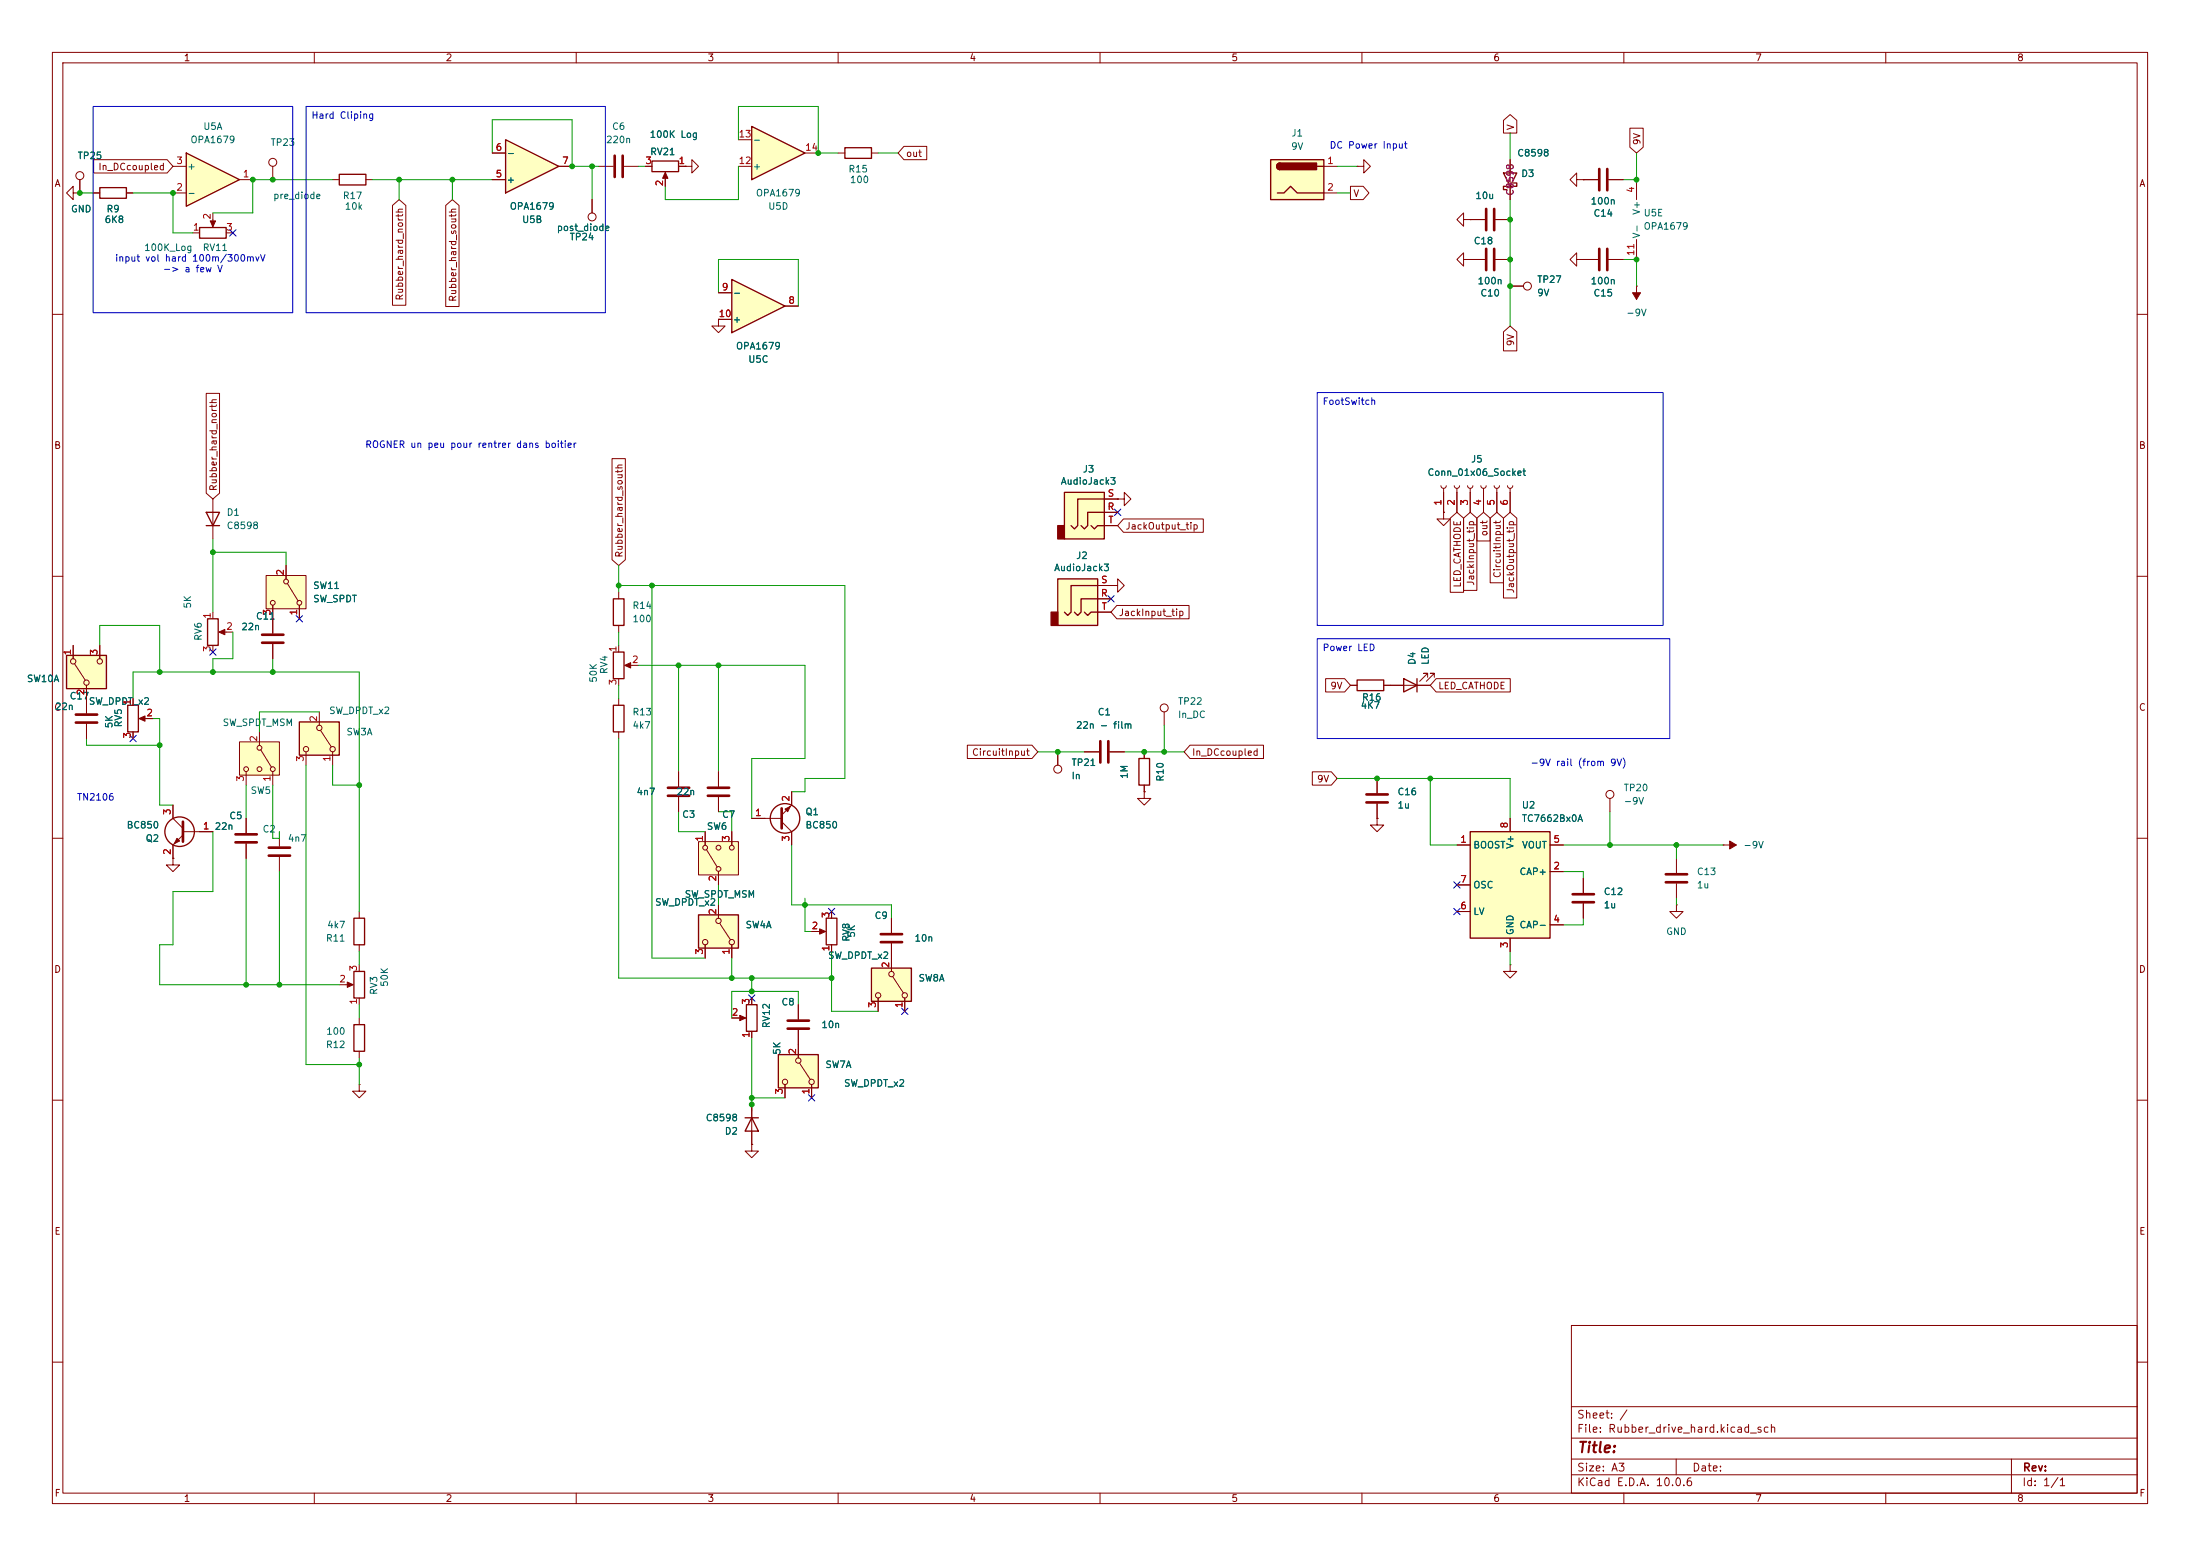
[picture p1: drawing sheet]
<svg xmlns="http://www.w3.org/2000/svg" width="420mm" height="297mm" viewBox="0 0 420 297" stroke-linecap="round" stroke-linejoin="round" font-family="sans-serif">
<g fill="none" stroke="#840000" stroke-width=".19">
<path d="M10 10h400v277h-400zM12 12h396v273h-396zM60 10v2M110 10v2M160 10v2M210 10v2M260 10v2M310 10v2M360 10v2M114.3 31.8h2.8M119.1 31.8h2.8M10 60h2"/>
<path d="M408 60h2M10 110h2M408 110h2M10 160h2M262.9 156.2v1.3h1.3l-1.3 1.3-1.3-1.3h1.3M262.9 156.2h.1M262.9 148.6v2.8M262.9 153.4v2.8M307.3 152.4v2.5M408 160h2M320 172.7v1.3h1.3l-1.3 1.3-1.2-1.3h1.2M320 172.7h.1"/>
<path d="M320 163.8v2.8M320 168.7v2.8M328.9 161.3h.1M328.9 161.3h2.6M10 210h2M408 210h2M300 253h108v32h-108zM10 260h2M300 278.5h108M300 274.5h108M300 268.5h108M320 278.5v3"/>
<path d="M384 278.5v6.5M408 260h2M60 285v2M110 285v2M160 285v2M210 285v2M260 285v2M300 281.5h108M310 285v2M360 285v2"/>
<circle cx="307.3" cy="151.6" r=".76"/>
</g>
<path d="M117.3 29.7v4.1M118.9 29.7v4.1M260.9 153.2h4M260.9 151.6h4M318 168.4h4.1M318 166.9h4.1" fill="none" stroke="#840000" stroke-width=".51"/>
<path d="M330.2 160.5l1.3 .8-1.3 .8z" fill="#840000" stroke="#840000" stroke-width=".19"/>
<path d="M280.7 158.8h15.2v20.3h-15.2z" fill="#ffffc2"/>
<path d="M280.7 158.8h15.2v20.3h-15.2z" fill="none" stroke="#840000" stroke-width=".25"/>
<path d="M288.3 156.2v2.6M278.1 161.3h2.6M278.1 174h2.6M278.1 168.9h2.6M288.3 179.1v2.5M295.9 161.3h2.5M295.9 166.4h2.5M295.9 176.5h2.5M302.3 167.6v2.8M302.3 172.5v2.8M288.3 184.2v1.2h1.3l-1.3 1.3-1.3-1.3h1.3M288.3 184.2h.1" fill="none" stroke="#840000" stroke-width=".19"/>
<path d="M300.2 172.2h4.1M300.2 170.7h4.1" fill="none" stroke="#840000" stroke-width=".51"/>
<path d="M143.5 24.1l10.2 5.1-10.2 5.1z" fill="#ffffc2"/>
<path d="M64.8 33.3h5v2h-5zM124.5 30.7h5v2.1h-5zM143.5 24.1l10.2 5.1-10.2 5.1z" fill="none" stroke="#840000" stroke-width=".25"/>
<g fill="none" stroke="#840000" stroke-width=".19">
<path d="M63.5 34.3h1.3M69.8 34.3h1.3M113 38.1v2.5M123.2 31.8h1.3M127 33.3v2.3M129.5 31.8h1.3M130.8 31.8h1.3v-1.3l1.2 1.3-1.2 1.2v-1.2M130.8 31.8h.1M141 31.8h2.5M141 26.7h2.5M153.7 29.2h2.5M137.2 61v1.2h1.2l-1.2 1.3-1.3-1.3h1.3"/>
<path d="M137.2 61h.1"/>
<circle cx="113" cy="41.4" r=".76"/>
</g>
<path d="M127 32.9l.5 1.1h-1z" fill="#840000" stroke="#840000" stroke-width=".19"/>
<path d="M139.7 53.3l10.2 5.1-10.2 5.1z" fill="#ffffc2"/>
<g fill="none" stroke="#840000" stroke-width=".25">
<path d="M287 33h2.6l-1.3 2.6zM288.9 34.9h.7v.7h-2.6v.6h.7M139.7 53.3l10.2 5.1-10.2 5.1zM268 129.5l2.5 1.3-2.5 1.3zM270.5 129.5v2.6M142.5 191.8h2v5.1h-2z"/>
<circle cx="34.3" cy="158.7" r="2.82"/>
</g>
<g fill="none" stroke="#840000" stroke-width=".19">
<path d="M259.1 31.8h1.2v-1.3l1.3 1.3-1.3 1.2v-1.2M259.1 31.8h.1M288.3 30.5v7.6M301 34.3v-1.3l-1.3 1.3 1.3 1.3v-1.3h1.3M302.3 34.3h.1M302.3 34.3h2.8M307.1 34.3h2.8M312.4 34.3v3.8M137.2 55.9h2.5M149.9 58.4h2.5M279.4 41.9v-1.3l-1.3 1.3 1.3 1.3v-1.3h1.3M279.4 49.5v-1.2l-1.3 1.2 1.3 1.3v-1.3h1.3"/>
<path d="M280.7 41.9h.1M280.7 49.5h.1M280.7 49.5h2.8M280.7 41.9h2.8M285.5 49.5h2.8M285.5 41.9h2.8M288.3 54.6h2.5M301 49.5v-1.2l-1.3 1.2 1.3 1.3v-1.3h1.3M302.3 49.5h.1M302.3 49.5h2.8M307.1 49.5h2.8M312.4 54.6h.1"/>
<path d="M312.4 45.7v3.8M312.4 54.6v2.6M137.2 61h2.5M275.1 92.7l.1 .4 .4 .1 .4-.1 .1-.4M275.6 97.8v1.3h1.3l-1.3 1.2-1.3-1.2h1.3M275.6 97.8h.1M275.6 93.2v4.6M277.6 92.7l.2 .4 .3 .1 .4-.1 .1-.4M278.1 93.2v4.6M280.2 92.7l.1 .4 .4 .1 .3-.1 .2-.4M280.7 93.2v4.6M282.7 92.7l.2 .4 .3 .1 .4-.1 .1-.4"/>
<path d="M283.2 93.2v4.6M285.2 92.7l.2 .4 .4 .1 .3-.1 .2-.4M285.7 93.2v4.6M287.8 92.7l.1 .4 .4 .1 .4-.1 .1-.4M288.3 93.2v4.6M52.1 118.1v2.8M52.1 122.9v2.8M265.4 130.8h7.6M272.5 129.3v-.8h-.7h.7l-1.5 1.5M273.8 129.3v-.8h-.8h.8l-1.5 1.5M33 153.7v2.5l1.9 1.9M34.9 158.8h5.7"/>
<path d="M34.9 159.4l-1.9 1.9v2.5M129.5 147.3v2.8M129.5 152.1v2.8M139.7 194.3h2.3M143.5 190.5v1.3M143.5 196.9v1.2M152.4 191.8v2.8M152.4 196.6v2.8"/>
<circle cx="291.6" cy="54.6" r=".76"/>
</g>
<g fill="none" stroke="#840000" stroke-width=".51">
<path d="M283.7 39.9v4M285.2 39.9v4M305.3 32.3v4M306.8 32.3v4M283.7 47.5v4.1M285.2 47.5v4.1M305.3 47.5v4.1M306.8 47.5v4.1M50 121.2h4.1M50 122.7h4.1M34.9 156.8v3.9M127.5 151.9h4.1"/>
<path d="M127.5 150.4h4.1M150.4 194.8h4M150.4 196.3h4"/>
</g>
<g fill="#840000" stroke="#840000" stroke-width=".19">
<path d="M311.7 55.9h1.5l-.8 1.3z"/>
<path d="M33.8 160l.5 .5-1 .5z"/>
<path d="M141.2 193.8l1.2 .5-1.2 .5z"/>
</g>
<path d="M50.8 109.9h7.6v6.3h-7.6z" fill="#ffffc2"/>
<g fill="none" stroke="#840000" stroke-width=".19">
<path d="M40.6 116.8v1.3M50.8 109.9h7.6v6.3h-7.6zM52.1 115.6v2.5M54.6 108v2.5M54.9 111.4l2 3.3M57.1 115.6v2.5M16.5 133.4v2.7M16.5 138.2v2.8M40.6 123.2v1.3M42.2 120.7h2.2"/>
<circle cx="52.1" cy="115.1" r=".46"/>
<circle cx="54.6" cy="111" r=".46"/>
<circle cx="57.1" cy="115.1" r=".46"/>
</g>
<path d="M39.6 118.1h2.1v5.1h-2.1z" fill="none" stroke="#840000" stroke-width=".25"/>
<path d="M41.8 120.7l1.1-.6v1.1z" fill="#840000" stroke="#840000" stroke-width=".19"/>
<path d="M14.5 136.4h4M14.5 137.9h4" fill="none" stroke="#840000" stroke-width=".51"/>
<path d="M12.7 125.1h7.6v6.3h-7.6z" fill="#ffffc2"/>
<g fill="none" stroke="#840000" stroke-width=".19">
<path d="M14 123.2v2.5M14.2 126.7l2.1 3.1M16.5 130.8v2.6M19 123.2v2.5M25.4 133.4v1.2M25.4 139.7v1.3M26.9 137.2h2.3"/>
<circle cx="14" cy="126.2" r=".51"/>
<circle cx="16.5" cy="130.3" r=".51"/>
<circle cx="19" cy="126.2" r=".51"/>
</g>
<path d="M12.7 125.1h7.6v6.3h-7.6zM24.4 134.6h2v5.1h-2z" fill="none" stroke="#840000" stroke-width=".25"/>
<path d="M26.5 137.2l1.2-.5v1z" fill="#840000" stroke="#840000" stroke-width=".19"/>
<path d="M133.3 160.7h7.7v6.3h-7.7z" fill="#ffffc2"/>
<g fill="none" stroke="#840000" stroke-width=".19">
<path d="M17.8 36.8h1.2M24.1 36.8h1.3M52.1 31.8v2.5M40.6 95.3v7.6M134.6 158.8v2.5M139.7 158.8v2.5M133.3 160.7h7.7v6.3h-7.7zM134.9 162.2l2 3.3M137.2 166.4v2.5"/>
<circle cx="52.1" cy="31" r=".76"/>
<circle cx="134.6" cy="161.8" r=".46"/>
<circle cx="137.2" cy="161.8" r=".46"/>
<circle cx="137.2" cy="165.9" r=".46"/>
<circle cx="139.7" cy="161.8" r=".46"/>
</g>
<path d="M19 35.8h5.1v2h-5.1zM39.4 97.8h2.5l-1.3 2.5zM39.4 100.3h2.5" fill="none" stroke="#840000" stroke-width=".25"/>
<path d="M35.6 29.2l10.1 5.1-10.1 5.1z" fill="#ffffc2"/>
<path d="M35.6 29.2l10.1 5.1-10.1 5.1zM38.1 43.4h5.1v2.1h-5.1z" fill="none" stroke="#840000" stroke-width=".25"/>
<g fill="none" stroke="#840000" stroke-width=".19">
<path d="M14 36.8v-1.2l-1.3 1.2 1.3 1.3v-1.3h1.2M15.2 36.8h.1M15.2 34.3v2.5M33 36.8h2.6M33 31.8h2.6M45.7 34.3h2.6M36.8 44.5h1.3M40.6 40.6v2.3M43.2 44.5h1.2"/>
<circle cx="15.2" cy="33.5" r=".76"/>
</g>
<path d="M40.1 42.2h1l-.5 1.1z" fill="#840000" stroke="#840000" stroke-width=".19"/>
<path d="M96.5 26.7l10.2 5.1-10.2 5z" fill="#ffffc2"/>
<path d="M96.5 26.7l10.2 5.1-10.2 5z" fill="none" stroke="#840000" stroke-width=".25"/>
<path d="M94 34.3h2.5M94 29.2h2.5M106.7 31.8h2.5M137.2 147.3v2.8M137.2 152.1v2.8" fill="none" stroke="#840000" stroke-width=".19"/>
<path d="M135.1 151.9h4.1M135.1 150.4h4.1" fill="none" stroke="#840000" stroke-width=".51"/>
<path d="M133.3 174.6h7.7v6.4h-7.7z" fill="#ffffc2"/>
<g fill="none" stroke="#840000" stroke-width=".19">
<path d="M118.1 113v1.3M118.1 119.4v1.3M118.1 123.2v1.3M118.1 129.5v1.3M118.1 133.4v1.2M118.1 139.7v1.3M119.6 127h2.3M53.3 158.8v2.7M143.5 156.2h5.7M149.2 156.8l1.9 2v2.5M151.1 151.1v2.6l-1.9 1.9M53.3 163.6v2.8"/>
<path d="M137.2 172.7v2.6M137.4 176.3l2 3.1M68.6 194.3v1.3M134.6 180.3v2.6M139.7 180.3v2.6M68.6 207v1.3h1.2l-1.2 1.3-1.3-1.3h1.3M68.6 207h.1M68.6 200.7v1.2"/>
<circle cx="134.6" cy="179.8" r=".51"/>
<circle cx="137.2" cy="175.8" r=".51"/>
<circle cx="139.7" cy="179.8" r=".51"/>
</g>
<g fill="none" stroke="#840000" stroke-width=".25">
<path d="M117.1 114.3h2v5.1h-2zM117.1 134.6h2v5.1h-2zM117.1 124.5h2v5h-2zM133.3 174.6h7.7v6.4h-7.7zM67.6 195.6h2v5.1h-2z"/>
<circle cx="149.9" cy="156.2" r="2.82"/>
</g>
<g fill="#840000" stroke="#840000" stroke-width=".19">
<path d="M119.3 127l1.1-.5v1z"/>
<path d="M149.9 154.4l1-.5-.5 1z"/>
</g>
<path d="M149.2 154.3v3.8M51.3 161.8h4.1M51.3 163.3h4.1" fill="none" stroke="#840000" stroke-width=".51"/>
<path d="M45.7 141.6h7.6v6.4h-7.6z" fill="#ffffc2"/>
<g fill="none" stroke="#840000" stroke-width=".19">
<path d="M49.5 139.7v2.5M45.7 141.6h7.6v6.4h-7.6zM47 147.3v2.6M47 156.2v2.8M49.8 143.1l2 3.3M52.1 147.3v2.6M47 161v2.8"/>
<circle cx="47" cy="146.8" r=".46"/>
<circle cx="49.5" cy="142.7" r=".46"/>
<circle cx="49.5" cy="146.8" r=".46"/>
<circle cx="52.1" cy="146.8" r=".46"/>
</g>
<path d="M45 159.3h4M45 160.8h4" fill="none" stroke="#840000" stroke-width=".51"/>
<path d="M57.1 137.8h7.7v6.3h-7.7z" fill="#ffffc2"/>
<g fill="none" stroke="#840000" stroke-width=".19">
<path d="M160 29.2h1.3M166.4 29.2h1.2M61 135.9v2.5M61.2 139.4l2 3.1M257.8 130.8h1.3M264.2 130.8h1.2M58.4 143.5v2.6M63.5 143.5v2.6M33 163.8v1.3h1.3l-1.3 1.3-1.3-1.3h1.3M33 163.8h.1M68.6 174v1.3M64.8 188h2.3"/>
<path d="M68.6 180.3v1.3M68.6 184.2v1.2M68.6 190.5v1.3"/>
<circle cx="61" cy="138.9" r=".51"/>
<circle cx="58.4" cy="143" r=".51"/>
<circle cx="63.5" cy="143" r=".51"/>
</g>
<path d="M161.3 28.2h5.1v2h-5.1zM57.1 137.8h7.7v6.3h-7.7zM259.1 129.8h5.1v2h-5.1zM67.6 175.3h2v5h-2zM67.6 185.4h2v5.1h-2z" fill="none" stroke="#840000" stroke-width=".25"/>
<path d="M66.3 187.5l1.1 .5-1.1 .5z" fill="#840000" stroke="#840000" stroke-width=".19"/>
<path d="M166.4 184.8h7.6v6.3h-7.6z" fill="#ffffc2"/>
<g fill="none" stroke="#840000" stroke-width=".19">
<path d="M170.2 175.3v2.8M167.6 190.5v2.5M170.2 180.1v5.3M170.4 186.4l2.1 3.1M172.7 190.5v2.5"/>
<circle cx="167.6" cy="190" r=".51"/>
<circle cx="170.2" cy="185.9" r=".51"/>
<circle cx="172.7" cy="190" r=".51"/>
</g>
<path d="M166.4 184.8h7.6v6.3h-7.6z" fill="none" stroke="#840000" stroke-width=".25"/>
<path d="M168.1 178.3h4.1M168.1 179.8h4.1" fill="none" stroke="#840000" stroke-width=".51"/>
<path d="M148.6 201.3h7.6v6.3h-7.6z" fill="#ffffc2"/>
<g fill="none" stroke="#840000" stroke-width=".19">
<path d="M207 143.5h2.8M211.8 143.5h2.8M152.4 199.4v2.5M149.9 207v2.6M152.7 202.9l2 3.1M154.9 207v2.6"/>
<circle cx="149.9" cy="206.5" r=".51"/>
<circle cx="152.4" cy="202.4" r=".51"/>
<circle cx="154.9" cy="206.5" r=".51"/>
</g>
<path d="M148.6 201.3h7.6v6.3h-7.6z" fill="none" stroke="#840000" stroke-width=".25"/>
<path d="M210.1 141.5v4M211.6 141.5v4" fill="none" stroke="#840000" stroke-width=".51"/>
<path d="M201.9 110.5h7.6v8.9h-7.6z" fill="#ffffc2"/>
<path d="M200.7 116.8h1.2v2.6h-1.2z" fill="#840000" stroke="#840000" stroke-width=".25"/>
<path d="M201.9 110.5h7.6v8.9h-7.6zM207 116.8l.6 .7 .7-.7h1.2M209.5 114.3h-3.1v2.5l-.7 .7-.6-.7M209.5 111.8h-5v5l-.7 .7-.6-.7M142.2 213.4h2.6M143.5 213.4l1.3 2.5h-2.6z" fill="none" stroke="#840000" stroke-width=".25"/>
<g fill="none" stroke="#840000" stroke-width=".19">
<path d="M209.5 114.3h2.6M209.5 111.8h2.6M209.5 116.8h2.6M222.2 135.9v2.5M201.9 143.5v2.6M143.5 210.8v7.6"/>
<circle cx="222.2" cy="135.1" r=".76"/>
<circle cx="201.9" cy="146.8" r=".76"/>
</g>
<path d="M242.6 30.5h10.1v7.6h-10.1z" fill="#ffffc2"/>
<path d="M242.6 30.5h10.1v7.6h-10.1zM243.8 36.8h1.3l1.3-1.2 1.2 1.2h5.1M244.3 31.1a.64 .64 0 0 0-.6 .7 .64 .64 0 0 0 .6 .6M251.5 31.8h1.2M217.4 144.8h2.1v5.1h-2.1zM157.7 175.3h2.1v5h-2.1z" fill="none" stroke="#840000" stroke-width=".25"/>
<g fill="#840000" stroke="#840000" stroke-width=".25">
<path d="M243.9 31.3l.4-.2v1.3a.63 .63 0 0 1-.5-.4 .63 .63 0 0 1 .1-.7z"/>
<path d="M244.3 31.1h7v1.3h-7z"/>
</g>
<g fill="none" stroke="#840000" stroke-width=".19">
<path d="M252.7 31.8h2.6M252.7 36.8h2.6M213.4 95.3h1.2v-1.3l1.3 1.3-1.3 1.2v-1.2M213.4 95.3h.1M212.1 111.8h1.3v-1.3l1.2 1.3-1.2 1.2v-1.2M212.1 111.8h.1M218.4 151.1v1.3h1.3l-1.3 1.3-1.2-1.3h1.2M218.4 151.1h.1M218.4 143.5v1.3M218.4 149.9v1.2M154.9 177.8h2.3M158.7 174v1.3"/>
<path d="M158.7 180.3v1.3M143.5 218.4v1.3h1.3l-1.3 1.3-1.3-1.3h1.3M143.5 218.4h.1"/>
</g>
<path d="M156.5 177.3l1.1 .5-1.1 .5z" fill="#840000" stroke="#840000" stroke-width=".19"/>
<path d="M203.2 94h7.6v8.9h-7.6z" fill="#ffffc2"/>
<path d="M201.9 100.3h1.3v2.6h-1.3z" fill="#840000" stroke="#840000" stroke-width=".25"/>
<path d="M203.2 94h7.6v8.9h-7.6zM210.8 97.8h-3.2v2.5l-.6 .7-.6-.7M210.8 95.3h-5.1v5l-.6 .7-.6-.7M208.3 100.3l.6 .7 .6-.7h1.3" fill="none" stroke="#840000" stroke-width=".25"/>
<g fill="none" stroke="#840000" stroke-width=".19">
<path d="M15.2 36.8h.1M15.2 34.3v2.5M17.8 36.8h1.2M17.9 30.5h14l1.1 1.3-1.1 1.2h-14zM24.1 36.8h1.3M74.9 39.2l1.3-1.1 1.3 1.1v19.1h-2.6zM85.1 39.2l1.3-1.1 1.2 1.1v19.3h-2.5zM94 34.3h2.5M94 29.2h2.5M106.7 31.8h2.5M113 38.1v2.5M123.2 31.8h1.3"/>
<path d="M127 34.3v1.3M129.5 31.8h1.3M130.8 31.8h.1M172.6 27.9h4.3v2.6h-4.3l-1.2-1.3zM257.8 35.6h2.4l1.1 1.2-1.1 1.3h-2.4zM287 23l1.3-1.1 1.3 1.1v2.4h-2.6zM288.3 30.5v2.5M288.3 35.6v2.5M302.3 34.3h.1M302.3 34.3h2.8M307.1 34.3h2.8M311.1 24.5h2.6v3.6l-1.3 1.1-1.3-1.1z"/>
<path d="M137.2 55.9h2.5M149.9 58.4h2.5M280.7 41.9h.1M280.7 49.5h.1M280.7 49.5h2.8M280.7 41.9h2.8M285.5 49.5h2.8M285.5 41.9h2.8M288.3 54.6h2.5M302.3 49.5h.1M302.3 49.5h2.8M307.1 49.5h2.8"/>
<path d="M39.4 75.1h2.5v19l-1.3 1.2-1.2-1.2zM137.2 61h.1M137.2 61h2.5M287 63.3l1.3-1.1 1.3 1.1v3.7h-2.6zM116.8 87.5h2.6v19.3l-1.3 1.2-1.3-1.2zM210.8 97.8h2.6M210.8 95.3h2.6M213.4 95.3h.1M214.5 99.1h15.2v2.5h-15.2l-1.1-1.3zM275.6 97.8h.1M275.6 94v3.8M276.9 98.9l1.2-1.1 1.3 1.1v14.2h-2.5z"/>
<path d="M278.1 94v3.8M279.4 98.9l1.3-1.1 1.2 1.1v13.8h-2.5zM280.7 94v3.8M281.9 98.9l1.3-1.1 1.3 1.1v4.4h-2.6zM283.2 94v3.8M284.5 98.9l1.2-1.1 1.3 1.1v12.3h-2.5zM285.7 94v3.8M287 98.9l1.3-1.1 1.3 1.1v15.2h-2.6zM288.3 94v3.8M52.1 115.6v5.3M54.6 108v2.5M57.1 115.6v2.5"/>
<path d="M209.5 114.3h2.6M209.5 111.8h2.6M209.5 116.8h2.6M210.8 100.3h2.6M212.1 111.8h.1M213.2 115.6h13.8v2.5h-13.8l-1.1-1.3zM14 123.2v2.5M16.5 130.8v5.3M16.5 138.2v2.8M19 123.2v2.5M25.4 133.4v1.2M25.4 139.7v1.3"/>
<path d="M27.9 137.2h1.3M52.1 122.9v2.8M253.1 129.5h3.6l1.1 1.3-1.1 1.3h-3.6zM257.8 130.8h1.3M264.2 130.8h3.8M270.5 130.8h2.5M274.2 129.5h14.1v2.6h-14.1l-1.2-1.3zM33 153.7v2.5M38.1 158.8h2.5M47 156.2v2.8M129.5 147.3v2.8M129.5 152.1v2.8"/>
<path d="M134.6 158.8v2.5M137.2 147.3v2.8M137.2 152.1v2.8M139.7 158.8v2.5M143.5 156.2h2.5M151.1 151.1v2.6M151.1 158.8v2.5M184.7 142.2h12.3l1.1 1.3-1.1 1.3h-12.3zM201.9 143.5v2.6M207 143.5h2.8M211.8 143.5h2.8M218.4 151.1h.1"/>
<path d="M218.4 143.5v1.3M218.4 149.9v1.2M227.2 142.2h14v2.6h-14l-1.1-1.3zM250.5 147.3h3.7l1.1 1.3-1.1 1.3h-3.7zM262.9 156.2h.1M262.9 148.6v2.8M262.9 153.4v2.8M288.3 156.2v2.6M33 163.8h.1M33 161.3v2.5M47 161v2.8M137.2 166.4v2.5"/>
<path d="M137.2 172.7v2.6M154.9 177.8h1.3M158.7 174v1.3M170.2 175.3v2.8M278.1 161.3h2.6M278.1 174h2.6M278.1 168.9h2.6M288.3 179.1v2.5M295.9 161.3h2.5M295.9 166.4h2.5M295.9 176.5h2.5M302.3 167.6v2.8"/>
<path d="M302.3 172.5v2.8M134.6 180.3v2.6M139.7 180.3v2.6M139.7 194.3h1.3M143.5 190.5v1.3M143.5 196.9v1.2M152.4 191.8v2.8M152.4 196.6v5.3M158.7 180.3v1.3M167.6 190.5v2.5M170.2 180.1v5.3M172.7 190.5v2.5"/>
<path d="M143.5 218.4h.1M143.5 210.8v2.6M143.5 215.9v2.5M149.9 207v2.6M154.9 207v2.6"/>
</g>
<g fill="none" stroke="#009600" stroke-width=".19">
<path d="M15.2 36.8h2.6M25.4 36.8h7.6v7.7h3.8M63.5 34.3h-15.2v6.3h-7.7M71.1 34.3h22.9M76.2 34.3v3.8M86.4 34.3v3.8M94 29.2v-6.3h15.2v8.9h5.1M113 31.8v6.3M121.9 31.8h1.3M141 26.7v-6.4h15.2v8.9h3.8M141 31.8v6.3h-14v-2.5M167.6 29.2h3.8"/>
<path d="M255.3 36.8h2.5M255.3 31.8h3.8M288.3 25.4v5.1M288.3 38.1v24.1M312.4 29.2v5.1h-2.5M137.2 55.9v-6.4h15.2v8.9M309.9 49.5h2.5v5.1M40.6 102.9v13.9M40.6 105.4h14v2.6M118.1 111.8h43.2v36.8h-7.6v2.5h-2.6M118.1 108v5M124.5 111.8v71.1h10.1"/>
<path d="M19 123.2v-3.8h11.5v8.9M25.4 133.4v-5.1h43.2v45.7M29.2 137.2h1.3v16.5h2.5M44.4 120.7v5h-3.8v2.6M52.1 125.7v2.6M61 135.9h-11.5v3.8M118.1 120.7v2.5M118.1 130.8v2.6M121.9 127h31.8v17.8h-10.2v11.4M129.5 127v20.3M137.2 127v20.3M222.2 138.4v5.1"/>
<path d="M16.5 141v1.2h14M40.6 158.8v11.4h-7.6v10.1h-2.5v7.7h34.3M47 149.9v6.3M52.1 149.9v10.1h1.2v-1.2M58.4 146.1v57.1h10.2M63.5 146.1v3.8h5.1M118.1 141v45.7h40.6M129.5 154.9v3.9h5.1M137.2 154.9h2.5v3.9M198.1 143.5h8.9M214.6 143.5h11.5M255.3 148.6h33v7.6"/>
<path d="M273 148.6v12.7h5.1M307.3 154.9v6.4M47 163.8v24.2M53.3 166.4v21.6M137.2 168.9v3.8M151.1 161.3v11.4h19.1v2.6M153.7 171.5v6.3h1.2M298.4 161.3h30.5M298.4 166.4h3.9v1.2M302.3 175.3v1.2h-3.9M320 161.3v2.5M320 171.5v1.2"/>
<path d="M68.6 181.6v2.6M68.6 191.8v2.5M139.7 182.9v3.8M143.5 186.7v2.5M143.5 198.1v14M152.4 191.8v-2.6h-12.7v5.1M158.7 181.6v11.4h8.9M288.3 181.6v2.6M68.6 201.9v5.1M143.5 209.6h6.4"/>
</g>
<g fill="none" stroke="#000084" stroke-width=".19">
<path d="M43.8 43.8l1.3 1.3M45.1 43.8l-1.3 1.3M212.8 97.2l1.2 1.2M214 97.2l-1.2 1.2M56.5 117.5l1.3 1.2M57.8 117.5l-1.3 1.2M211.5 113.7l1.2 1.2M212.7 113.7l-1.2 1.2M40 123.9l1.2 1.2M41.2 123.9l-1.2 1.2M24.8 140.4l1.2 1.2M26 140.4l-1.2 1.2"/>
<path d="M158.1 173.4l1.3 1.2M159.4 173.4l-1.3 1.2M277.5 168.3l1.2 1.2M277.5 173.4l1.2 1.2M278.7 168.3l-1.2 1.2M278.7 173.4l-1.2 1.2M142.9 189.9l1.2 1.2M144.1 189.9l-1.2 1.2M172.1 192.4l1.2 1.2M173.3 192.4l-1.2 1.2M154.3 208.9l1.2 1.3M155.5 208.9l-1.2 1.3"/>
</g>
<path d="M17.8 20.3h38.1v39.4h-38.1zM58.4 20.3h57.2v39.4h-57.2zM251.5 74.9h66v44.5h-66zM251.5 121.9h67.3v19.1h-67.3z" fill="none" stroke="#0000c2" stroke-width=".19"/>
<g fill="#009600" stroke="#009600" stroke-width=".19">
<circle cx="288.3" cy="41.9" r=".46"/>
<circle cx="288.3" cy="49.5" r=".46"/>
<circle cx="137.2" cy="127" r=".46"/>
<circle cx="129.5" cy="127" r=".46"/>
<circle cx="118.1" cy="111.8" r=".46"/>
<circle cx="288.3" cy="54.6" r=".46"/>
<circle cx="222.2" cy="143.5" r=".46"/>
<circle cx="124.5" cy="111.8" r=".46"/>
<circle cx="201.9" cy="143.5" r=".46"/>
<circle cx="218.4" cy="143.5" r=".46"/>
<circle cx="143.5" cy="210.8" r=".46"/>
<circle cx="143.5" cy="209.6" r=".46"/>
<circle cx="143.5" cy="189.2" r=".46"/>
<circle cx="143.5" cy="186.7" r=".46"/>
<circle cx="158.7" cy="186.7" r=".46"/>
<circle cx="312.4" cy="49.5" r=".46"/>
<circle cx="312.4" cy="34.3" r=".46"/>
<circle cx="307.3" cy="161.3" r=".46"/>
<circle cx="273" cy="148.6" r=".46"/>
<circle cx="320" cy="161.3" r=".46"/>
<circle cx="262.9" cy="148.6" r=".46"/>
<circle cx="113" cy="31.8" r=".46"/>
<circle cx="109.2" cy="31.8" r=".46"/>
<circle cx="156.2" cy="29.2" r=".46"/>
<circle cx="76.2" cy="34.3" r=".46"/>
<circle cx="86.4" cy="34.3" r=".46"/>
<circle cx="30.5" cy="142.2" r=".46"/>
<circle cx="47" cy="188" r=".46"/>
<circle cx="53.3" cy="188" r=".46"/>
<circle cx="68.6" cy="149.9" r=".46"/>
<circle cx="68.6" cy="203.2" r=".46"/>
<circle cx="153.7" cy="172.7" r=".46"/>
<circle cx="139.7" cy="186.7" r=".46"/>
<circle cx="30.5" cy="128.3" r=".46"/>
<circle cx="40.6" cy="105.4" r=".46"/>
<circle cx="40.6" cy="128.3" r=".46"/>
<circle cx="52.1" cy="128.3" r=".46"/>
<circle cx="52.1" cy="34.3" r=".46"/>
<circle cx="48.3" cy="34.3" r=".46"/>
<circle cx="33" cy="36.8" r=".46"/>
<circle cx="15.2" cy="36.8" r=".46"/>
</g>
<text font-size="2" fill="#840000" x="301" y="277.8">Title:</text>
<g font-size="1.5" fill="#840000">
<text x="300.9" y="273.8">File: Rubber_drive_hard.kicad_sch</text>
<text x="300.9" y="271.1">Sheet: /</text>
<text x="300.9" y="281.2">Size: A3</text>
<text x="322.9" y="281.2">Date:</text>
<text x="386" y="281.2">Rev:</text>
<text x="300.9" y="284">KiCad E.D.A. 10.0.6</text>
<text x="385.9" y="284">Id: 1/1</text>
</g>
<g font-size="1.3" fill="#840000">
<text x="35" y="12">1</text>
<text x="85" y="12">2</text>
<text x="135" y="12">3</text>
<text x="185" y="12">4</text>
<text x="235" y="12">5</text>
<text x="285" y="12">6</text>
<text x="335" y="12">7</text>
<text x="385" y="12">8</text>
<text x="289.3" y="25" transform="rotate(-90 289.3 25)">V</text>
<text x="313.5" y="27.8" transform="rotate(-90 313.5 27.8)">9V</text>
<text x="10.3" y="36">A</text>
<text x="18.7" y="32.8">In_DCcoupled</text>
<text x="172.9" y="30.3">out</text>
<text x="408.3" y="36">A</text>
<text x="258.3" y="37.9">V</text>
<text x="77.3" y="57.5" transform="rotate(-90 77.3 57.5)">Rubber_hard_north</text>
<text x="87.4" y="57.7" transform="rotate(-90 87.4 57.7)">Rubber_hard_south</text>
<text x="289.3" y="66.2" transform="rotate(-90 289.3 66.2)">9V</text>
<text x="10.2" y="86">B</text>
<text x="408.2" y="86">B</text>
<text x="41.7" y="93.8" transform="rotate(-90 41.7 93.8)">Rubber_hard_north</text>
<text x="214.8" y="101.4">JackOutput_tip</text>
<text x="119.2" y="106.5" transform="rotate(-90 119.2 106.5)">Rubber_hard_south</text>
<text x="284.3" y="102.5" transform="rotate(-90 284.3 102.5)">out</text>
<text x="279.2" y="112.3" transform="rotate(-90 279.2 112.3)">LED_CATHODE</text>
<text x="281.7" y="111.9" transform="rotate(-90 281.7 111.9)">JackInput_tip</text>
<text x="286.8" y="110.5" transform="rotate(-90 286.8 110.5)">CircuitInput</text>
<text x="289.3" y="113.4" transform="rotate(-90 289.3 113.4)">JackOutput_tip</text>
<text x="213.5" y="117.9">JackInput_tip</text>
<text x="253.9" y="131.9">9V</text>
<text x="274.5" y="131.9">LED_CATHODE</text>
<text x="10.2" y="136">C</text>
<text x="408.2" y="136">C</text>
<text x="185.5" y="144.6">CircuitInput</text>
<text x="227.5" y="144.6">In_DCcoupled</text>
<text x="251.3" y="149.6">9V</text>
<text x="10.2" y="186">D</text>
<text x="408.2" y="186">D</text>
<text x="10.3" y="236">E</text>
<text x="408.3" y="236">E</text>
<text x="10.3" y="286">F</text>
<text x="35" y="287">1</text>
<text x="85" y="287">2</text>
<text x="135" y="287">3</text>
<text x="185" y="287">4</text>
<text x="235" y="287">5</text>
<text x="285" y="287">6</text>
<text x="335" y="287">7</text>
<text x="385" y="287">8</text>
<text x="408.3" y="286">F</text>
</g>
<g font-size="1.3" fill="#0000c2">
<text x="59.3" y="23">Hard Cliping</text>
<text x="253.7" y="28.7">DC Power Input</text>
<text x="21.9" y="50.2">input vol hard 100m/300mvV</text>
<text x="31" y="52.3">-&gt; a few V</text>
<text x="252.4" y="77.6">FootSwitch</text>
<text x="69.6" y="85.8">ROGNER un peu pour rentrer dans boitier</text>
<text x="252.4" y="124.6">Power LED</text>
<text x="292.1" y="146.5">-9V rail (from 9V)</text>
<text x="14.6" y="153.1">TN2106</text>
</g>
<g font-size="1.3" fill="#006464">
<text x="36.2" y="27.6">OPA1679</text>
<text x="38.7" y="25.1">U5A</text>
<text x="51.5" y="28.1">TP23</text>
<text x="115.6" y="27.6">220n</text>
<text x="116.7" y="25.1">C6</text>
<text x="123.9" y="26.6">100K Log</text>
<text x="124" y="29.9">RV21</text>
<text x="143.6" y="27.6">-</text>
<text x="246.4" y="28.9">9V</text>
<text x="246.4" y="26.4">J1</text>
<text x="14.7" y="30.7">TP25</text>
<text x="35.7" y="32.7">+</text>
<text x="96.6" y="35.3">+</text>
<text x="96.6" y="30.2">-</text>
<text x="143.6" y="32.7">+</text>
<text x="161.9" y="33.2">R15</text>
<text x="162.1" y="35.3">100</text>
<text x="289.5" y="30.2">C8598</text>
<text x="290.3" y="34.1">D3</text>
<text x="13.4" y="40.8">GND</text>
<text x="20.2" y="40.8">R9</text>
<text x="35.7" y="37.8">-</text>
<text x="52.1" y="38.3">pre_diode</text>
<text x="65.3" y="38.3">R17</text>
<text x="65.7" y="40.3">10k</text>
<text x="97.2" y="40.3">OPA1679</text>
<text x="144.2" y="37.8">OPA1679</text>
<text x="146.6" y="40.3">U5D</text>
<text x="281.6" y="38.3">10u</text>
<text x="303.6" y="39.3">100n</text>
<text x="304.1" y="41.7">C14</text>
<text x="313.4" y="41.1" transform="rotate(-90 313.4 41.1)">V+</text>
<text x="313.7" y="41.6">U5E</text>
<text x="19.9" y="42.9">6K8</text>
<text x="99.6" y="42.9">U5B</text>
<text x="106.2" y="44.4">post_diode</text>
<text x="108.6" y="46.2">TP24</text>
<text x="281.2" y="46.9">C18</text>
<text x="313.4" y="45.6" transform="rotate(-90 313.4 45.6)">V-</text>
<text x="313.7" y="44.1">OPA1679</text>
<text x="27.4" y="48.2">100K_Log</text>
<text x="38.6" y="48.2">RV11</text>
<text x="139.8" y="56.8">-</text>
<text x="282" y="54.6">100n</text>
<text x="282.5" y="56.9">C10</text>
<text x="293.4" y="54.3">TP27</text>
<text x="293.4" y="56.8">9V</text>
<text x="303.6" y="54.6">100n</text>
<text x="304.1" y="56.9">C15</text>
<text x="139.8" y="61.9">+</text>
<text x="310.4" y="60.7">-9V</text>
<text x="140.4" y="67">OPA1679</text>
<text x="142.7" y="69.5">U5C</text>
<text x="280.7" y="88.6">J5</text>
<text x="202.4" y="92.8">AudioJack3</text>
<text x="206.6" y="90.5">J3</text>
<text x="272.4" y="91.1">Conn_01x06_Socket</text>
<text x="43.2" y="98.8">D1</text>
<text x="43.2" y="101.3">C8598</text>
<text x="205.3" y="107">J2</text>
<text x="59.7" y="112.7">SW11</text>
<text x="201.1" y="109.3">AudioJack3</text>
<text x="36.8" y="116.3" transform="rotate(-90 36.8 116.3)">5K</text>
<text x="48.8" y="118.6">C11</text>
<text x="59.7" y="115.3">SW_SPDT</text>
<text x="120.6" y="116.5">R14</text>
<text x="120.6" y="119.1">100</text>
<text x="38.8" y="122.4" transform="rotate(-90 38.8 122.4)">RV6</text>
<text x="46" y="120.6">22n</text>
<text x="5" y="130.5">SW10A</text>
<text x="114.2" y="130.4" transform="rotate(-90 114.2 130.4)">50K</text>
<text x="116.3" y="128.8" transform="rotate(-90 116.3 128.8)">RV4</text>
<text x="270.5" y="127" transform="rotate(-90 270.5 127)">D4</text>
<text x="273.1" y="127" transform="rotate(-90 273.1 127)">LED</text>
<text x="10.4" y="135.8">22n</text>
<text x="13.2" y="133.8">C17</text>
<text x="16.9" y="134.8">SW_DPDT_x2</text>
<text x="62.7" y="136.6">SW_DPDT_x2</text>
<text x="120.6" y="136.9">R13</text>
<text x="209.5" y="136.9">C1</text>
<text x="224.8" y="134.8">TP22</text>
<text x="224.8" y="137.4">In_DC</text>
<text x="259.6" y="135.6">4K7</text>
<text x="259.9" y="134.1">R16</text>
<text x="21.8" y="139.1" transform="rotate(-90 21.8 139.1)">5K</text>
<text x="23.6" y="138.9" transform="rotate(-90 23.6 138.9)">RV5</text>
<text x="42.4" y="138.9">SW_SPDT_MSM</text>
<text x="66" y="140.7">SW3A</text>
<text x="120.6" y="139.4">4k7</text>
<text x="205.3" y="139.4">22n - film</text>
<text x="204.5" y="146.5">TP21</text>
<text x="204.5" y="149">In</text>
<text x="215.6" y="148.8" transform="rotate(-90 215.6 148.8)">1M</text>
<text x="222.5" y="149.3" transform="rotate(-90 222.5 149.3)">R10</text>
<text x="47.7" y="151.8">SW5</text>
<text x="121.4" y="152.1">4n7</text>
<text x="129" y="152.1">22n</text>
<text x="153.7" y="155.9">Q1</text>
<text x="266.7" y="152.1">C16</text>
<text x="266.7" y="154.6">1u</text>
<text x="290.4" y="154.6">U2</text>
<text x="309.9" y="151.3">TP20</text>
<text x="309.9" y="153.9">-9V</text>
<text x="24.1" y="158.4">BC850</text>
<text x="27.7" y="161">Q2</text>
<text x="40.9" y="158.7">22n</text>
<text x="43.7" y="156.7">C5</text>
<text x="50" y="159.2">C2</text>
<text x="54.8" y="161">4n7</text>
<text x="130.1" y="156.4">C3</text>
<text x="134.8" y="158.7">SW6</text>
<text x="137.7" y="156.4">C7</text>
<text x="153.7" y="158.4">BC850</text>
<text x="290.4" y="157.2">TC7662Bx0A</text>
<text x="281.2" y="162.3">BOOST</text>
<text x="289.3" y="162.1" transform="rotate(-90 289.3 162.1)">V+</text>
<text x="290" y="167.3">CAP+</text>
<text x="290.5" y="162.3">VOUT</text>
<text x="323.8" y="167.3">C13</text>
<text x="332.7" y="162.3">-9V</text>
<text x="125" y="173.2">SW_DPDT_x2</text>
<text x="130.6" y="171.7">SW_SPDT_MSM</text>
<text x="281.2" y="169.9">OSC</text>
<text x="306.1" y="171.1">C12</text>
<text x="306.1" y="173.7">1u</text>
<text x="323.8" y="169.9">1u</text>
<text x="62.4" y="177.5">4k7</text>
<text x="142.2" y="177.5">SW4A</text>
<text x="162.5" y="179.8" transform="rotate(-90 162.5 179.8)">RV8</text>
<text x="163.5" y="179.1" transform="rotate(-90 163.5 179.1)">5K</text>
<text x="166.9" y="175.7">C9</text>
<text x="281.2" y="175">LV</text>
<text x="289.3" y="178.6" transform="rotate(-90 289.3 178.6)">GND</text>
<text x="290" y="177.5">CAP-</text>
<text x="318" y="178.8">GND</text>
<text x="62.1" y="180">R11</text>
<text x="158" y="183.3">SW_DPDT_x2</text>
<text x="174.5" y="180">10n</text>
<text x="72.3" y="190" transform="rotate(-90 72.3 190)">RV3</text>
<text x="74.4" y="188.5" transform="rotate(-90 74.4 188.5)">50K</text>
<text x="175.2" y="187.7">SW8A</text>
<text x="62.2" y="197.8">100</text>
<text x="147.3" y="196.4" transform="rotate(-90 147.3 196.4)">RV12</text>
<text x="149.1" y="192.2">C8</text>
<text x="156.7" y="196.5">10n</text>
<text x="62.1" y="200.4">R12</text>
<text x="149.3" y="201.4" transform="rotate(-90 149.3 201.4)">5K</text>
<text x="157.5" y="204.2">SW7A</text>
<text x="161" y="207.7">SW_DPDT_x2</text>
<text x="134.6" y="214.3">C8598</text>
<text x="138.3" y="216.9">D2</text>
</g>
<g font-size="1.3" fill="#a90000">
<text x="94.5" y="29.1">6</text>
<text x="140.9" y="26.5">13</text>
<text x="153.6" y="29.1">14</text>
<text x="33.6" y="31.6">3</text>
<text x="46.3" y="34.2">1</text>
<text x="94.5" y="34.2">5</text>
<text x="107.2" y="31.6">7</text>
<text x="123.1" y="31.6">3</text>
<text x="126.9" y="35.7" transform="rotate(-90 126.9 35.7)">2</text>
<text x="129.4" y="31.6">1</text>
<text x="140.9" y="31.6">12</text>
<text x="253.3" y="31.6">1</text>
<text x="33.6" y="36.7">2</text>
<text x="253.3" y="36.7">2</text>
<text x="312.3" y="36.9" transform="rotate(-90 312.3 36.9)">4</text>
<text x="36.7" y="44.3">1</text>
<text x="40.5" y="42" transform="rotate(-90 40.5 42)">2</text>
<text x="43.1" y="44.3">3</text>
<text x="312.3" y="49" transform="rotate(-90 312.3 49)">11</text>
<text x="137.7" y="55.7">9</text>
<text x="150.4" y="58.3">8</text>
<text x="137.1" y="60.8">10</text>
<text x="211.4" y="95.1">S</text>
<text x="211.3" y="97.7">R</text>
<text x="211.5" y="100.2">T</text>
<text x="275.5" y="96.6" transform="rotate(-90 275.5 96.6)">1</text>
<text x="278" y="96.6" transform="rotate(-90 278 96.6)">2</text>
<text x="280.5" y="96.6" transform="rotate(-90 280.5 96.6)">3</text>
<text x="283.1" y="96.6" transform="rotate(-90 283.1 96.6)">4</text>
<text x="285.6" y="96.6" transform="rotate(-90 285.6 96.6)">5</text>
<text x="288.2" y="96.6" transform="rotate(-90 288.2 96.6)">6</text>
<text x="54.5" y="110" transform="rotate(-90 54.5 110)">2</text>
<text x="210.1" y="111.6">S</text>
<text x="40.5" y="118.2" transform="rotate(-90 40.5 118.2)">1</text>
<text x="51.9" y="117.6" transform="rotate(-90 51.9 117.6)">3</text>
<text x="57" y="117.6" transform="rotate(-90 57 117.6)">1</text>
<text x="210.1" y="114.2">R</text>
<text x="210.2" y="116.7">T</text>
<text x="13.8" y="125.2" transform="rotate(-90 13.8 125.2)">1</text>
<text x="18.9" y="125.2" transform="rotate(-90 18.9 125.2)">3</text>
<text x="40.5" y="124.6" transform="rotate(-90 40.5 124.6)">3</text>
<text x="43.1" y="120.5">2</text>
<text x="118" y="124.6" transform="rotate(-90 118 124.6)">1</text>
<text x="118" y="130.9" transform="rotate(-90 118 130.9)">3</text>
<text x="120.6" y="126.9">2</text>
<text x="16.4" y="132.8" transform="rotate(-90 16.4 132.8)">2</text>
<text x="25.3" y="134.7" transform="rotate(-90 25.3 134.7)">1</text>
<text x="27.8" y="137">2</text>
<text x="60.8" y="137.9" transform="rotate(-90 60.8 137.9)">2</text>
<text x="25.3" y="141.1" transform="rotate(-90 25.3 141.1)">3</text>
<text x="49.4" y="141.7" transform="rotate(-90 49.4 141.7)">2</text>
<text x="46.9" y="149.3" transform="rotate(-90 46.9 149.3)">3</text>
<text x="51.9" y="149.3" transform="rotate(-90 51.9 149.3)">1</text>
<text x="58.3" y="145.5" transform="rotate(-90 58.3 145.5)">3</text>
<text x="63.4" y="145.5" transform="rotate(-90 63.4 145.5)">1</text>
<text x="32.9" y="155.7" transform="rotate(-90 32.9 155.7)">3</text>
<text x="151" y="153.1" transform="rotate(-90 151 153.1)">2</text>
<text x="38.6" y="158.6">1</text>
<text x="134.5" y="160.8" transform="rotate(-90 134.5 160.8)">1</text>
<text x="139.6" y="160.8" transform="rotate(-90 139.6 160.8)">3</text>
<text x="144" y="156.1">1</text>
<text x="151" y="160.8" transform="rotate(-90 151 160.8)">3</text>
<text x="278.7" y="161.2">1</text>
<text x="288.2" y="158.2" transform="rotate(-90 288.2 158.2)">8</text>
<text x="296.4" y="161.2">5</text>
<text x="32.9" y="163.3" transform="rotate(-90 32.9 163.3)">2</text>
<text x="296.4" y="166.2">2</text>
<text x="137" y="168.4" transform="rotate(-90 137 168.4)">2</text>
<text x="278.7" y="173.9">6</text>
<text x="278.7" y="168.8">7</text>
<text x="137" y="174.7" transform="rotate(-90 137 174.7)">2</text>
<text x="154.8" y="177.7">2</text>
<text x="158.6" y="175.4" transform="rotate(-90 158.6 175.4)">3</text>
<text x="296.4" y="176.4">4</text>
<text x="68.4" y="185.5" transform="rotate(-90 68.4 185.5)">3</text>
<text x="134.5" y="182.3" transform="rotate(-90 134.5 182.3)">3</text>
<text x="139.6" y="182.3" transform="rotate(-90 139.6 182.3)">1</text>
<text x="158.6" y="181.7" transform="rotate(-90 158.6 181.7)">1</text>
<text x="170" y="184.9" transform="rotate(-90 170 184.9)">2</text>
<text x="288.2" y="181.1" transform="rotate(-90 288.2 181.1)">3</text>
<text x="64.7" y="187.8">2</text>
<text x="68.4" y="191.9" transform="rotate(-90 68.4 191.9)">1</text>
<text x="143.4" y="191.9" transform="rotate(-90 143.4 191.9)">3</text>
<text x="139.6" y="194.2">2</text>
<text x="167.5" y="192.5" transform="rotate(-90 167.5 192.5)">3</text>
<text x="172.6" y="192.5" transform="rotate(-90 172.6 192.5)">1</text>
<text x="143.4" y="198.2" transform="rotate(-90 143.4 198.2)">1</text>
<text x="152.3" y="201.4" transform="rotate(-90 152.3 201.4)">2</text>
<text x="149.7" y="209" transform="rotate(-90 149.7 209)">3</text>
<text x="154.8" y="209" transform="rotate(-90 154.8 209)">1</text>
</g>
<text font-size="1.3" fill="#840084" x="289.3" y="37.5" transform="rotate(-90 289.3 37.5)">C8598</text>
</svg>
